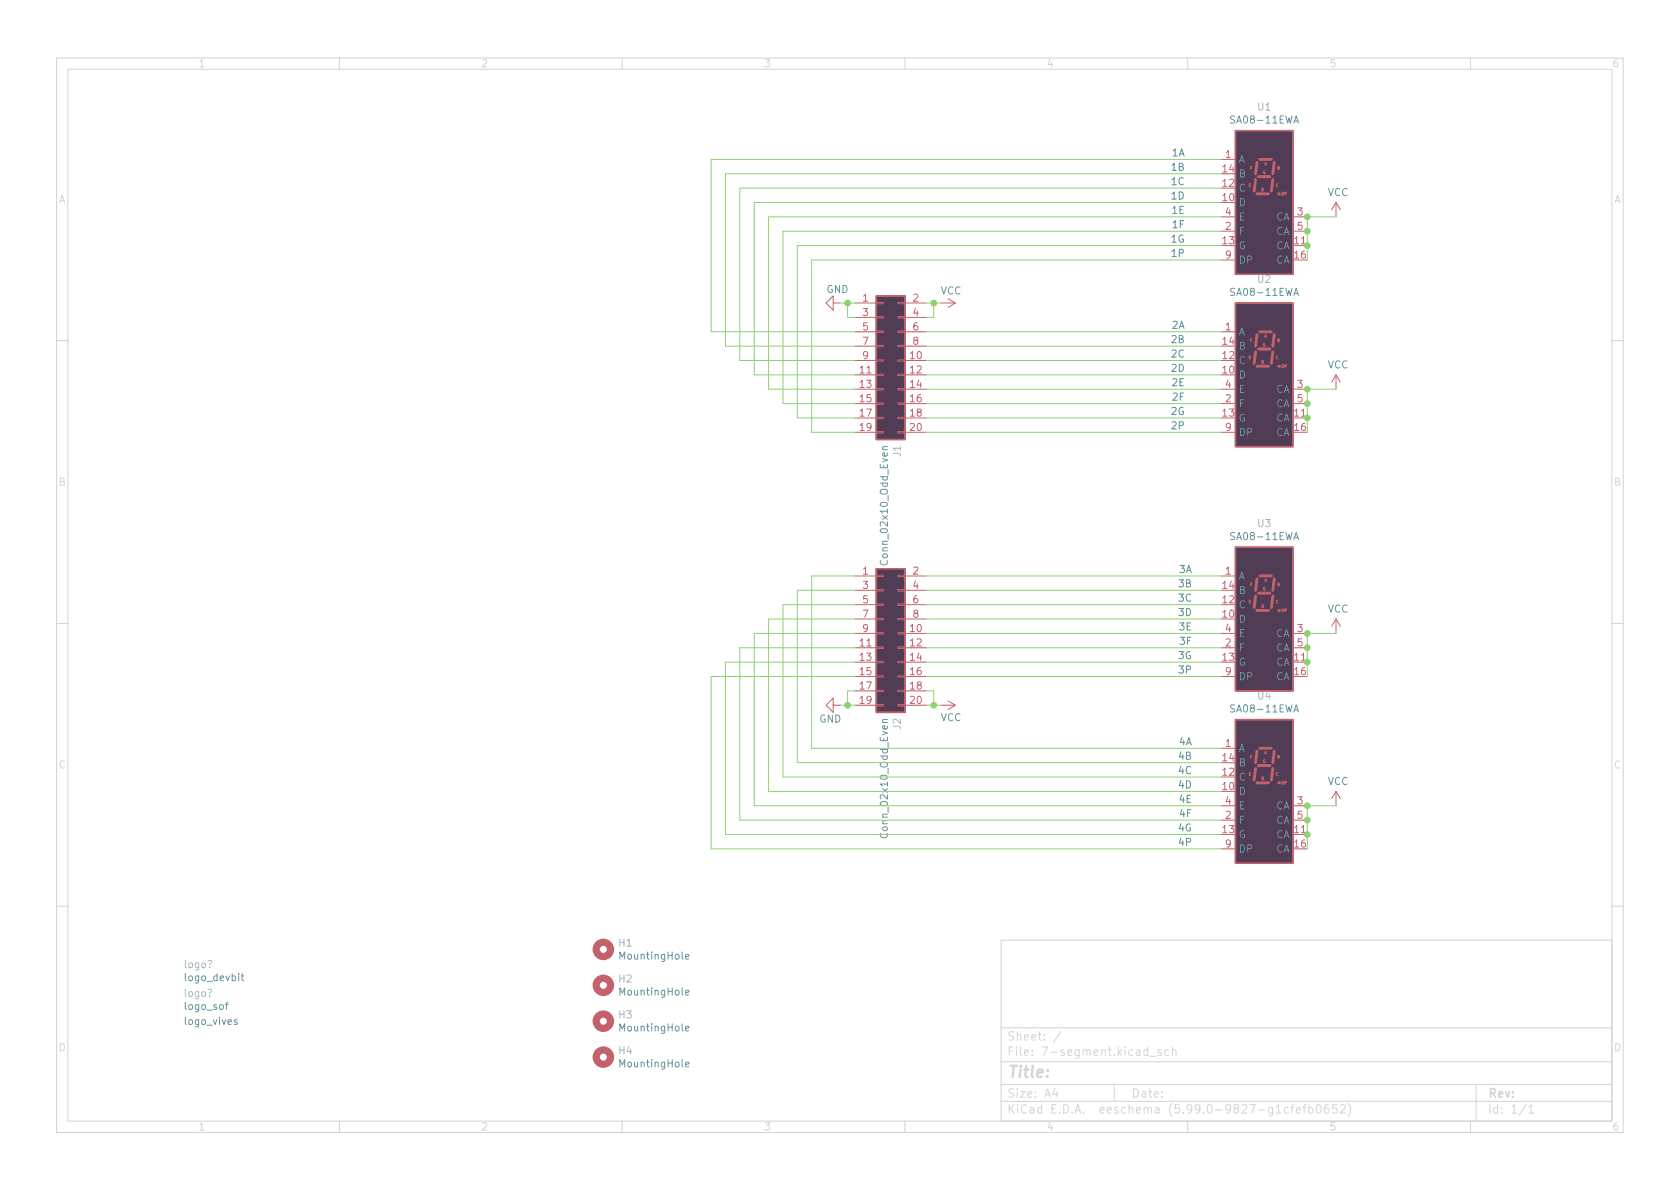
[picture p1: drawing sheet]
<svg xmlns="http://www.w3.org/2000/svg" width="297mm" height="210mm" viewBox="0 0 297 210" stroke-linecap="round" stroke-linejoin="round" font-family="sans-serif">
<g fill="none" stroke="#d3d3d3" stroke-width=".18">
<path d="M10 10.2h277v190.1h-277zM12 12.2h273v186.1h-273zM60 10.2v2M110 10.2v2M160 10.2v2M210 10.2v2M260 10.2v2M10 60.2h2M285 60.2h2M10 110.2h2M285 110.2h2M11.4 134.7a.62 .62 0 0 0-.9 .4 .62 .62 0 0 0 .7 .7l.2-.1"/>
<path d="M10 160.2h2M177 166.3h108v32h-108zM285 160.2h2M60 198.3v2M110 198.3v2M160 198.3v2M177 194.8h108M177 191.8h108M177 187.8h108M177 181.8h108M186.5 192.5l-.4 1h1M186.9 193v1"/>
<path d="M187.6 182.4l-1.3 1.9M197 191.8v3M202.9 185.7l-.4-.1-.3 .3v.4l.2 .3h.5M202.9 185.1v1.5M203.3 186.8h1.1M205.3 185.7l-.4-.1-.2 .2 .1 .3 .5 .1v.4h-.6M206.6 185.7l-.4-.1-.3 .3v.4l.2 .3h.5M207.3 185.8l.2-.2 .4 .1v.9M207.3 185.1v1.5M210 198.3v2M227.8 195.9l-.4-.1-.3 .3v.4l.1 .3h.6M228.2 195.8h.6"/>
<path d="M228.8 195.3l-.4 .2v1.3M229.2 196.3l.7-.1v-.3l-.5-.1-.2 .2 .1 .8h.6M230.4 195.8h.5M230.9 195.3l-.3 .2v1.3M231.4 195.9l.5-.1 .2 .3v.4l-.1 .3h-.6M231.4 195.3v1.5M232.9 195.4l.2-.1a.81 .81 0 0 1 .6 .7 .81 .81 0 0 1-.3 .8h-.2a.81 .81 0 0 1-.6-.6 .81 .81 0 0 1 .3-.8zM234.9 195.3a.59 .59 0 0 0-.8 .7v.5l.2 .3h.4l.2-.1 .1-.5-.1-.2-.5-.1-.3 .3M236.4 195.3h-.8v.7l.2-.1 .5 .1 .1 .2v.5l-.3 .1-.5-.1M237 195.5l.6-.2 .2 .2 .1 .3-1 1h1M238.4 195.1a1.72 1.72 0 0 1 0 2.3M260 198.3v2"/>
<path d="M261 191.8v6.5M269.9 195.3l-1.3 1.9M270.3 195.8l.4-.5v1.5M270.3 196.8h.9"/>
</g>
<path d="M218.4 53.6h10.2v25.4h-10.2z" fill="#513c56" stroke="#513c56" stroke-width=".18"/>
<path d="M218.4 53.6h10.2v25.4h-10.2z" fill="none" stroke="#c4626b" stroke-width=".25"/>
<path d="M222.2 59.2l-.2 2M222.8 58.7h2M225.3 59.2l-.3 2M222 62.2l-.3 2.1M222.2 64.8h2.1M222.5 61.7h2M225 62.2l-.2 2.1" fill="none" stroke="#c4626b" stroke-width=".51"/>
<circle cx="226.1" cy="64.8" r=".25" fill="#c4626b"/>
<g fill="none" stroke="#c4626b" stroke-width=".18">
<path d="M151.1 58.7h3.8M151.1 53.6h3.8M151.1 56.1h3.8M154.9 58.5h1.3v.3h-1.3zM154.9 56h1.3v.3h-1.3zM154.9 53.5h1.3v.2h-1.3zM158.7 58.5h1.3v.3h-1.3zM158.7 56h1.3v.3h-1.3zM158.7 53.5h1.3v.2h-1.3zM160 58.7h3.8M160 53.6h3.8M160 56.1h3.8"/>
<path d="M215.9 58.7h2.5M151.1 73.9h3.8M151.1 71.4h3.8M151.1 68.8h3.8M151.1 76.4h3.8M151.1 63.7h3.8M151.1 66.3h3.8M151.1 61.2h3.8M154.9 76.3h1.3v.3h-1.3zM154.9 73.8h1.3v.2h-1.3zM154.9 71.2h1.3v.3h-1.3zM154.9 68.7h1.3v.3h-1.3z"/>
<path d="M154.9 66.2h1.3v.2h-1.3zM154.9 63.6h1.3v.3h-1.3zM154.9 61.1h1.3v.2h-1.3zM158.7 76.3h1.3v.3h-1.3zM158.7 73.8h1.3v.2h-1.3zM158.7 71.2h1.3v.3h-1.3zM158.7 68.7h1.3v.3h-1.3zM158.7 66.2h1.3v.2h-1.3zM158.7 63.6h1.3v.3h-1.3zM158.7 61.1h1.3v.2h-1.3zM160 73.9h3.8M160 71.4h3.8"/>
<path d="M160 68.8h3.8M160 76.4h3.8M160 63.7h3.8M160 66.3h3.8M160 61.2h3.8M215.9 71.4h2.5M215.9 68.8h2.5M215.9 76.4h2.5M228.6 73.9h2.5M228.6 71.4h2.5M228.6 68.8h2.5"/>
</g>
<path d="M228.8 52.3l.4-1.3 .4 1.3M228.9 51.9h.6M156.1 79.5h.8M156.9 79h-.8v.3l.1 .2" fill="none" stroke="#669696" stroke-width=".18"/>
<g fill="#513c56" stroke="#513c56" stroke-width=".18">
<path d="M154.9 52.3h5.1v25.4h-5.1z"/>
<path d="M218.4 127.2h10.2v25.4h-10.2z"/>
</g>
<path d="M154.9 52.3h5.1v25.4h-5.1zM218.4 127.2h10.2v25.4h-10.2z" fill="none" stroke="#c4626b" stroke-width=".25"/>
<path d="M222 135.9l-.3 2M222.2 138.4h2.1M222.2 132.8l-.2 2.1M222.5 135.4h2M222.8 132.3h2M225 135.9l-.2 2M225.3 132.8l-.3 2.1" fill="none" stroke="#c4626b" stroke-width=".51"/>
<circle cx="226.1" cy="138.4" r=".25" fill="#c4626b"/>
<path d="M215.9 132.3h2.5M215.9 145h2.5M215.9 142.5h2.5M215.9 150.1h2.5M228.6 147.6h2.5M228.6 145h2.5M228.6 142.5h2.5" fill="none" stroke="#c4626b" stroke-width=".18"/>
<path d="M228.8 125.9l.4-1.3 .4 1.3M228.9 125.5h.6" fill="none" stroke="#669696" stroke-width=".18"/>
<path d="M218.4 96.8h10.2v25.4h-10.2z" fill="#513c56" stroke="#513c56" stroke-width=".18"/>
<path d="M218.4 96.8h10.2v25.4h-10.2z" fill="none" stroke="#c4626b" stroke-width=".25"/>
<path d="M222 105.4l-.3 2M222.2 107.9h2.1M222.2 102.4l-.2 2M222.5 104.9h2M222.8 101.8h2M225 105.4l-.2 2M225.3 102.4l-.3 2" fill="none" stroke="#c4626b" stroke-width=".51"/>
<circle cx="226.1" cy="107.9" r=".25" fill="#c4626b"/>
<g fill="none" stroke="#c4626b" stroke-width=".18">
<path d="M236.2 66.3v2.5M236.2 66.3l-.7 1.3M236.2 66.3l.8 1.3M215.9 101.8h2.5M215.9 114.5h2.5M215.9 112h2.5M215.9 119.6h2.5M228.6 117.1h2.5M228.6 114.5h2.5M228.6 112h2.5M147.3 124.7v1.3l-1.3-1.3 1.3-1.3v1.3h1.3M166.4 124.7h2.5"/>
<path d="M167.6 123.9l1.3 .8M168.9 124.7l-1.3 .8M236.2 139.9l-.7 1.3M236.2 139.9v2.6M236.2 139.9l.8 1.3"/>
</g>
<path d="M228.8 95.4l.4-1.2 .4 1.2M228.9 95.1h.6" fill="none" stroke="#669696" stroke-width=".18"/>
<path d="M218.4 23.1h10.2v25.4h-10.2z" fill="#513c56" stroke="#513c56" stroke-width=".18"/>
<path d="M218.4 23.1h10.2v25.4h-10.2z" fill="none" stroke="#c4626b" stroke-width=".25"/>
<path d="M222 31.7l-.3 2.1M222.2 34.3h2.1M222.2 28.7l-.2 2M222.5 31.2h2M222.8 28.2h2M225 31.7l-.2 2.1M225.3 28.7l-.3 2" fill="none" stroke="#c4626b" stroke-width=".51"/>
<circle cx="226.1" cy="34.3" r=".25" fill="#c4626b"/>
<g fill="none" stroke="#c4626b" stroke-width=".18">
<path d="M215.9 28.2h2.5M215.9 38.3h2.5M228.6 38.3h2.5M236.2 35.8l-.7 1.3M236.2 35.8v2.5M236.2 35.8l.8 1.3M147.3 53.6v-1.3l-1.3 1.3 1.3 1.3v-1.3h1.3M166.4 53.6h2.5M167.6 52.8l1.3 .8M168.9 53.6l-1.3 .8M215.9 40.9h2.5M215.9 46h2.5"/>
<path d="M228.6 43.4h2.5M228.6 40.9h2.5M151.1 101.8h3.8M151.1 112h3.8M151.1 114.5h3.8M151.1 117.1h3.8M151.1 119.6h3.8M151.1 104.4h3.8M151.1 106.9h3.8M151.1 109.5h3.8M154.9 119.5h1.3v.3h-1.3zM154.9 117h1.3v.2h-1.3z"/>
<path d="M154.9 114.4h1.3v.3h-1.3zM154.9 111.9h1.3v.2h-1.3zM154.9 109.3h1.3v.3h-1.3zM154.9 106.8h1.3v.3h-1.3zM154.9 104.3h1.3v.2h-1.3zM154.9 101.7h1.3v.3h-1.3zM158.7 119.5h1.3v.3h-1.3zM158.7 117h1.3v.2h-1.3zM158.7 114.4h1.3v.3h-1.3zM158.7 111.9h1.3v.2h-1.3zM158.7 109.3h1.3v.3h-1.3zM158.7 106.8h1.3v.3h-1.3z"/>
<path d="M158.7 104.3h1.3v.2h-1.3zM158.7 101.7h1.3v.3h-1.3zM160 101.8h3.8M160 112h3.8M160 114.5h3.8M160 117.1h3.8M160 119.6h3.8M160 104.4h3.8M160 106.9h3.8M160 109.5h3.8M236.2 109.5v2.5M236.2 109.5l-.7 1.2"/>
<path d="M236.2 109.5l.8 1.2M151.1 122.2h3.8M151.1 124.7h3.8M154.9 124.6h1.3v.2h-1.3zM154.9 122h1.3v.3h-1.3zM158.7 124.6h1.3v.2h-1.3zM158.7 122h1.3v.3h-1.3zM160 122.2h3.8M160 124.7h3.8"/>
</g>
<g fill="none" stroke="#669696" stroke-width=".18">
<path d="M228.8 21.8l.4-1.3 .4 1.3M228.9 21.4h.6M156.1 127.8h.8M156.9 127.2l-.8 .1v.3l.1 .2M39.8 177.7h.5M40.3 177.2l-.3 .2v1.1M42.6 172.6h.5M42.8 172.2v1l.3 .2M121.2 169.2l.6-.1v-.3h-.4l-.2 .1 .1 .7h.5M121.2 175.5l.6-.1v-.2l-.4-.1-.2 .2 .1 .6h.5M41.9 180.4l-.3-.1-.2 .2 .1 .2 .4 .1v.3h-.5M121.2 188.2l.6-.1v-.2l-.4-.1-.2 .2 .1 .6h.5"/>
<path d="M121.2 181.9l.6-.1v-.3h-.4l-.2 .1 .1 .7h.5"/>
</g>
<path d="M154.9 100.6h5.1v25.4h-5.1z" fill="#513c56" stroke="#513c56" stroke-width=".18"/>
<path d="M154.9 100.6h5.1v25.4h-5.1z" fill="none" stroke="#c4626b" stroke-width=".25"/>
<g fill="none" stroke="#c4626b" stroke-width="1.3">
<circle cx="106.7" cy="174.2" r="1.27"/>
<circle cx="106.7" cy="167.9" r="1.27"/>
<circle cx="106.7" cy="186.9" r="1.27"/>
<circle cx="106.7" cy="180.6" r="1.27"/>
</g>
<g fill="none" stroke="#8dd272" stroke-width=".18">
<path d="M215.9 38.3h-80v30.5h15.2M215.9 35.8h-82.6v30.5h17.8M215.9 30.7h-87.6v30.5h22.8M215.9 33.3h-85.1v30.4h20.3M215.9 28.2h-90.2v30.5h25.4M236.2 38.3h-5.1v7.7M148.6 53.6h2.5M149.9 53.6v2.5h1.2M163.8 58.7h52.1M163.8 53.6h2.6M165.1 53.6v2.5h-1.3M215.9 43.4h-74.9v30.5h10.1"/>
<path d="M215.9 40.9h-77.5v30.5h12.7M215.9 46h-72.4v30.4h7.6M163.8 73.9h52.1M163.8 71.4h52.1M163.8 68.8h52.1M163.8 66.3h52.1M163.8 76.4h52.1M163.8 61.2h52.1M163.8 63.7h52.1M236.2 68.8h-5.1v7.6M151.1 112h-17.8v30.5h82.6M151.1 101.8h-7.6v30.5h72.4"/>
<path d="M151.1 104.4h-10.1v30.5h74.9M151.1 106.9h-12.7v30.5h77.5M151.1 109.5h-15.2v30.4h80M151.1 119.6h-25.4v30.5h90.2M151.1 114.5h-20.3v30.5h85.1M151.1 117.1h-22.8v30.5h87.6M163.8 112h52.1M163.8 101.8h52.1M163.8 104.4h52.1M163.8 106.9h52.1M163.8 109.5h52.1M163.8 119.6h52.1"/>
<path d="M163.8 114.5h52.1M163.8 117.1h52.1M236.2 112h-5.1v7.6M148.6 124.7h2.5M151.1 122.2h-1.2v2.5M163.8 122.2h1.3v2.5M163.8 124.7h2.6M236.2 142.5h-5.1v7.6"/>
</g>
<g fill="#8dd272" stroke="#8dd272" stroke-width=".18">
<circle cx="165.1" cy="53.6" r=".51"/>
<circle cx="149.9" cy="53.6" r=".51"/>
<circle cx="231.1" cy="73.9" r=".51"/>
<circle cx="231.1" cy="112" r=".51"/>
<circle cx="231.1" cy="114.5" r=".51"/>
<circle cx="231.1" cy="117.1" r=".51"/>
<circle cx="231.1" cy="142.5" r=".51"/>
<circle cx="231.1" cy="145" r=".51"/>
<circle cx="231.1" cy="147.6" r=".51"/>
<circle cx="149.9" cy="124.7" r=".51"/>
<circle cx="165.1" cy="124.7" r=".51"/>
<circle cx="231.1" cy="38.3" r=".51"/>
<circle cx="231.1" cy="40.9" r=".51"/>
<circle cx="231.1" cy="43.4" r=".51"/>
<circle cx="231.1" cy="68.8" r=".51"/>
<circle cx="231.1" cy="71.4" r=".51"/>
</g>
<text font-size="2.8" fill="#d3d3d3" x="178" y="190.6">Title:</text>
<g font-size="2.1" fill="#d3d3d3">
<text x="178" y="184">Sheet: /</text>
<text x="178" y="186.7">File: 7-segment.kicad_sch</text>
<text x="178" y="196.9">KiCad E.D.A. eeschema (5.99.0-9827-g1cfefb0652)</text>
<text x="178" y="194.1">Size: A4</text>
<text x="200" y="194.1">Date:</text>
<text x="263" y="194.1">Rev:</text>
<text x="263" y="196.9">Id: 1/1</text>
</g>
<g font-size="1.8" fill="#d3d3d3">
<text x="35" y="11.9">1</text>
<text x="85" y="11.9">2</text>
<text x="135" y="11.9">3</text>
<text x="185" y="11.9">4</text>
<text x="235" y="11.9">5</text>
<text x="285" y="11.9">6</text>
<text x="10.3" y="35.9">A</text>
<text x="285.3" y="35.9">A</text>
<text x="10.3" y="85.9">B</text>
<text x="285.3" y="85.9">B</text>
<text x="285.3" y="135.9">C</text>
<text x="10.3" y="185.9">D</text>
<text x="285.3" y="185.9">D</text>
<text x="35" y="199.9">1</text>
<text x="85" y="199.9">2</text>
<text x="135" y="199.9">3</text>
<text x="185" y="199.9">4</text>
<text x="235" y="199.9">5</text>
<text x="285" y="199.9">6</text>
</g>
<g font-size="1.8" fill="#669696">
<text x="218" y="21.8">SA08-11EWA</text>
<text x="218.9" y="28.8">A</text>
<text x="218.9" y="33.9">C</text>
<text x="218.9" y="31.4">B</text>
<text x="234.7" y="34.7">VCC</text>
<text x="218.9" y="36.4">D</text>
<text x="218.9" y="41.5">F</text>
<text x="218.9" y="39">E</text>
<text x="225.5" y="39">CA</text>
<text x="225.5" y="41.5">CA</text>
<text x="218.9" y="44.1">G</text>
<text x="218.9" y="46.6">DP</text>
<text x="225.5" y="44.1">CA</text>
<text x="225.5" y="46.6">CA</text>
<text x="146.1" y="51.8">GND</text>
<text x="166.3" y="52.1">VCC</text>
<text x="218" y="52.3">SA08-11EWA</text>
<text x="218.9" y="59.3">A</text>
<text x="218.9" y="64.4">C</text>
<text x="218.9" y="61.8">B</text>
<text x="234.7" y="65.1">VCC</text>
<text x="218.9" y="66.9">D</text>
<text x="218.9" y="69.5">E</text>
<text x="225.5" y="69.5">CA</text>
<text x="218.9" y="74.5">G</text>
<text x="218.9" y="72">F</text>
<text x="218.9" y="77.1">DP</text>
<text x="225.5" y="74.5">CA</text>
<text x="225.5" y="77.1">CA</text>
<text x="225.5" y="72">CA</text>
<text x="218" y="95.5">SA08-11EWA</text>
<text x="157" y="99.5" transform="rotate(-90 157 99.5)">Conn_02x10_Odd_Even</text>
<text x="218.9" y="102.5">A</text>
<text x="218.9" y="107.6">C</text>
<text x="218.9" y="105">B</text>
<text x="218.9" y="110.1">D</text>
<text x="218.9" y="112.6">E</text>
<text x="225.5" y="112.6">CA</text>
<text x="234.7" y="108.3">VCC</text>
<text x="218.9" y="117.7">G</text>
<text x="218.9" y="115.2">F</text>
<text x="225.5" y="117.7">CA</text>
<text x="225.5" y="115.2">CA</text>
<text x="218" y="126">SA08-11EWA</text>
<text x="218.9" y="120.3">DP</text>
<text x="225.5" y="120.3">CA</text>
<text x="144.8" y="127.8">GND</text>
<text x="166.3" y="127.5">VCC</text>
<text x="218.9" y="133">A</text>
<text x="218.9" y="135.5">B</text>
<text x="218.9" y="140.6">D</text>
<text x="218.9" y="138">C</text>
<text x="218.9" y="143.1">E</text>
<text x="225.5" y="143.1">CA</text>
<text x="234.7" y="138.8">VCC</text>
<text x="157" y="147.7" transform="rotate(-90 157 147.7)">Conn_02x10_Odd_Even</text>
<text x="218.9" y="148.2">G</text>
<text x="218.9" y="145.7">F</text>
<text x="225.5" y="148.2">CA</text>
<text x="225.5" y="145.7">CA</text>
<text x="218.9" y="150.7">DP</text>
<text x="225.5" y="150.7">CA</text>
<text x="32.9" y="173.5">logo_devbit</text>
<text x="109.8" y="169.7">MountingHole</text>
<text x="32.8" y="178.6">logo_sof</text>
<text x="109.8" y="176">MountingHole</text>
<text x="32.8" y="181.2">logo_vives</text>
<text x="109.8" y="182.4">MountingHole</text>
<text x="109.8" y="188.7">MountingHole</text>
</g>
<g font-size="1.8" fill="#a683e1">
<text x="222.4" y="19.5">U1</text>
<text x="222.4" y="50">U2</text>
<text x="159.3" y="80.7" transform="rotate(-90 159.3 80.7)">J1</text>
<text x="222.4" y="93.2">U3</text>
<text x="222.4" y="123.7">U4</text>
<text x="159.3" y="129" transform="rotate(-90 159.3 129)">J2</text>
<text x="109.4" y="167.4">H1</text>
<text x="32.7" y="171.2">logo?</text>
<text x="109.4" y="173.7">H2</text>
<text x="32.7" y="176.3">logo?</text>
<text x="109.4" y="180.1">H3</text>
<text x="109.4" y="186.4">H4</text>
</g>
<g font-size="1.8" fill="#4487aa">
<text x="207.3" y="27.6">1A</text>
<text x="207.3" y="35.3">1D</text>
<text x="207.3" y="32.7">1C</text>
<text x="207.3" y="30.2">1B</text>
<text x="207.4" y="37.8">1E</text>
<text x="207.5" y="40.3">1F</text>
<text x="207.2" y="42.9">1G</text>
<text x="207.4" y="45.4">1P</text>
<text x="207.3" y="58.1">2A</text>
<text x="207.3" y="63.2">2C</text>
<text x="207.3" y="60.7">2B</text>
<text x="207.3" y="65.7">2D</text>
<text x="207.4" y="68.3">2E</text>
<text x="207.5" y="70.8">2F</text>
<text x="207.2" y="73.4">2G</text>
<text x="207.4" y="75.9">2P</text>
<text x="208.6" y="101.3">3A</text>
<text x="208.6" y="103.8">3B</text>
<text x="208.6" y="106.4">3C</text>
<text x="208.6" y="108.9">3D</text>
<text x="208.7" y="111.5">3E</text>
<text x="208.5" y="116.5">3G</text>
<text x="208.7" y="119.1">3P</text>
<text x="208.8" y="114">3F</text>
<text x="208.6" y="131.8">4A</text>
<text x="208.6" y="134.3">4B</text>
<text x="208.6" y="136.9">4C</text>
<text x="208.6" y="139.4">4D</text>
<text x="208.7" y="141.9">4E</text>
<text x="208.5" y="147">4G</text>
<text x="208.7" y="149.6">4P</text>
<text x="208.8" y="144.5">4F</text>
</g>
<g font-size="1.8" fill="#c4626b">
<text x="216.7" y="27.9">1</text>
<text x="216.2" y="35.6">10</text>
<text x="216.2" y="33">12</text>
<text x="216.2" y="30.5">14</text>
<text x="216.7" y="40.6">2</text>
<text x="216.7" y="38.1">4</text>
<text x="229.4" y="38.1">3</text>
<text x="229.4" y="40.6">5</text>
<text x="216.2" y="43.2">13</text>
<text x="216.7" y="45.7">9</text>
<text x="228.9" y="43.2">11</text>
<text x="228.9" y="45.7">16</text>
<text x="152.5" y="53.3">1</text>
<text x="161.4" y="53.3">2</text>
<text x="152.5" y="55.9">3</text>
<text x="152.5" y="58.4">5</text>
<text x="161.4" y="55.9">4</text>
<text x="161.4" y="58.4">6</text>
<text x="216.7" y="58.4">1</text>
<text x="152.5" y="61">7</text>
<text x="152.5" y="63.5">9</text>
<text x="160.9" y="63.5">10</text>
<text x="161.4" y="61">8</text>
<text x="216.2" y="63.5">12</text>
<text x="216.2" y="61">14</text>
<text x="152.1" y="66">11</text>
<text x="152.1" y="68.6">13</text>
<text x="152.1" y="71.1">15</text>
<text x="160.9" y="66">12</text>
<text x="160.9" y="68.6">14</text>
<text x="160.9" y="71.1">16</text>
<text x="216.2" y="66">10</text>
<text x="216.7" y="71.1">2</text>
<text x="216.7" y="68.6">4</text>
<text x="229.4" y="68.6">3</text>
<text x="229.4" y="71.1">5</text>
<text x="152.1" y="73.7">17</text>
<text x="152.1" y="76.2">19</text>
<text x="160.9" y="73.7">18</text>
<text x="160.9" y="76.2">20</text>
<text x="216.2" y="73.7">13</text>
<text x="216.7" y="76.2">9</text>
<text x="228.9" y="73.7">11</text>
<text x="228.9" y="76.2">16</text>
<text x="152.5" y="101.6">1</text>
<text x="161.4" y="101.6">2</text>
<text x="216.7" y="101.6">1</text>
<text x="152.5" y="104.1">3</text>
<text x="152.5" y="106.7">5</text>
<text x="161.4" y="104.1">4</text>
<text x="161.4" y="106.7">6</text>
<text x="216.2" y="106.7">12</text>
<text x="216.2" y="104.1">14</text>
<text x="152.5" y="109.2">7</text>
<text x="152.5" y="111.8">9</text>
<text x="160.9" y="111.8">10</text>
<text x="161.4" y="109.2">8</text>
<text x="216.2" y="109.2">10</text>
<text x="216.7" y="111.8">4</text>
<text x="229.4" y="111.8">3</text>
<text x="152.1" y="114.3">11</text>
<text x="152.1" y="116.8">13</text>
<text x="152.1" y="119.4">15</text>
<text x="160.9" y="114.3">12</text>
<text x="160.9" y="116.8">14</text>
<text x="160.9" y="119.4">16</text>
<text x="216.2" y="116.8">13</text>
<text x="216.7" y="114.3">2</text>
<text x="216.7" y="119.4">9</text>
<text x="228.9" y="116.8">11</text>
<text x="228.9" y="119.4">16</text>
<text x="229.4" y="114.3">5</text>
<text x="152.1" y="121.9">17</text>
<text x="152.1" y="124.5">19</text>
<text x="160.9" y="121.9">18</text>
<text x="160.9" y="124.5">20</text>
<text x="216.2" y="137.2">12</text>
<text x="216.2" y="134.6">14</text>
<text x="216.7" y="132.1">1</text>
<text x="216.2" y="139.7">10</text>
<text x="216.7" y="142.2">4</text>
<text x="229.4" y="142.2">3</text>
<text x="216.2" y="147.3">13</text>
<text x="216.7" y="144.8">2</text>
<text x="216.7" y="149.9">9</text>
<text x="228.9" y="147.3">11</text>
<text x="228.9" y="149.9">16</text>
<text x="229.4" y="144.8">5</text>
</g>
<g font-size=".7" fill="#c4626b">
<text x="221" y="30">F</text>
<text x="223.5" y="29.2">A</text>
<text x="225.8" y="30">B</text>
<text x="220.7" y="33">E</text>
<text x="223" y="33.8">D</text>
<text x="223.2" y="30.7">G</text>
<text x="225.6" y="33">C</text>
<text x="226.6" y="34.5">DP</text>
<text x="223.5" y="59.7">A</text>
<text x="220.7" y="63.5">E</text>
<text x="221" y="60.4">F</text>
<text x="223" y="64.3">D</text>
<text x="223.2" y="61.2">G</text>
<text x="225.6" y="63.5">C</text>
<text x="225.8" y="60.4">B</text>
<text x="226.6" y="65">DP</text>
<text x="220.7" y="106.7">E</text>
<text x="221" y="103.6">F</text>
<text x="223" y="107.4">D</text>
<text x="223.2" y="104.4">G</text>
<text x="223.5" y="102.9">A</text>
<text x="225.6" y="106.7">C</text>
<text x="225.8" y="103.6">B</text>
<text x="226.6" y="108.2">DP</text>
<text x="220.7" y="137.2">E</text>
<text x="221" y="134.1">F</text>
<text x="223" y="137.9">D</text>
<text x="223.2" y="134.9">G</text>
<text x="223.5" y="133.3">A</text>
<text x="225.6" y="137.2">C</text>
<text x="225.8" y="134.1">B</text>
<text x="226.6" y="138.7">DP</text>
</g>
</svg>
